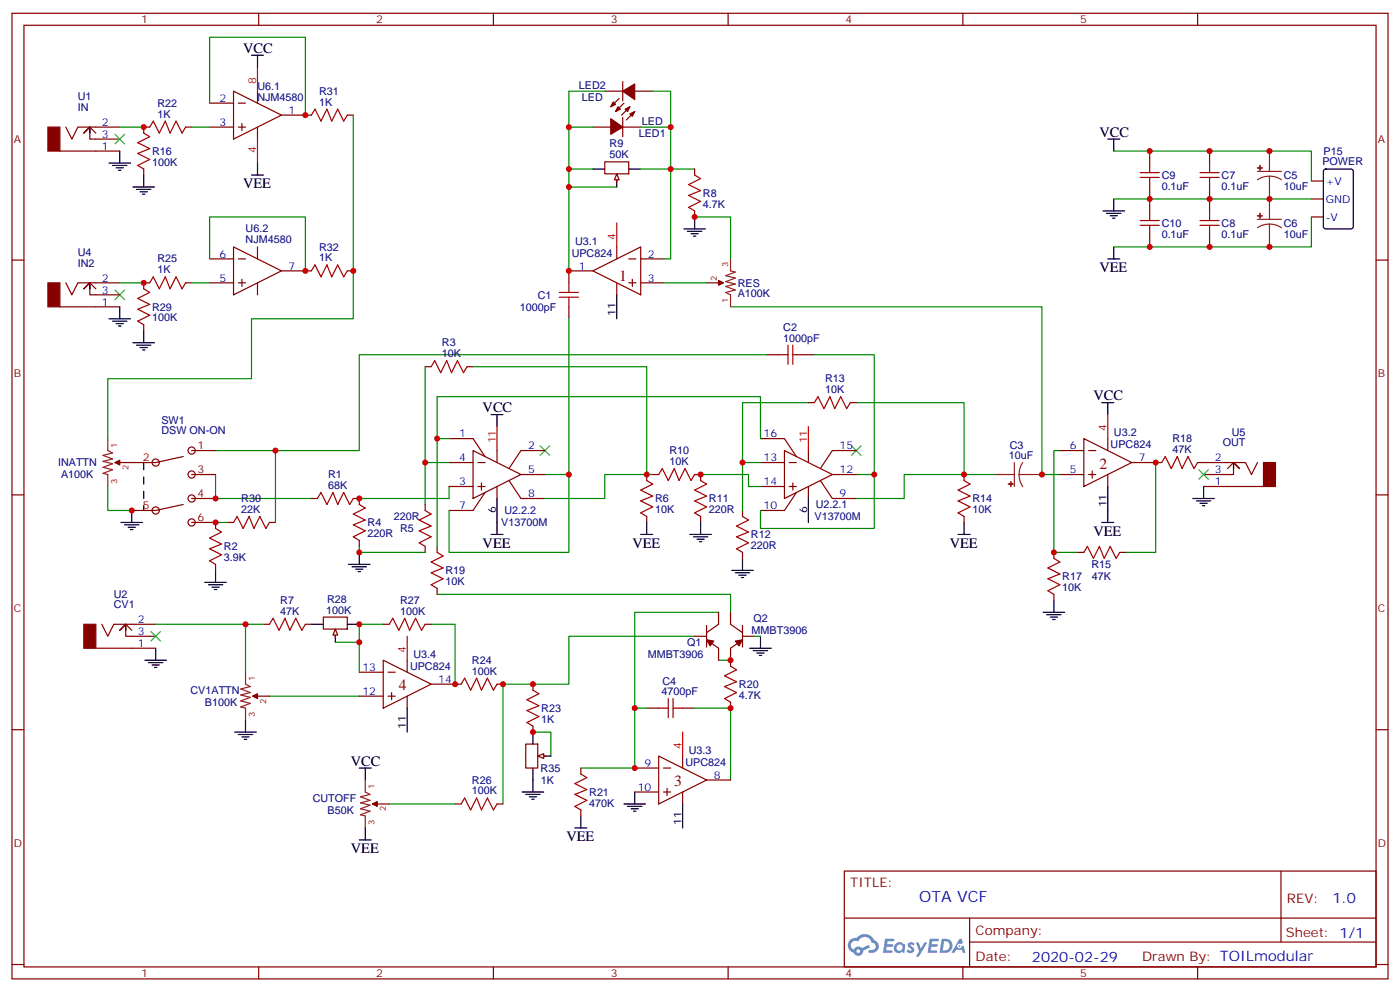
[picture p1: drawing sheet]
<svg xmlns="http://www.w3.org/2000/svg" width="412mm" height="292mm" viewBox="0 0 412 292" stroke-linecap="round" stroke-linejoin="round" font-family="sans-serif">
<g fill="none" stroke="#870000" stroke-width=".35">
<path d="M3.5 3.9h405.4v284.4h-405.4zM7.1 7.4h398.2v277.3h-398.2zM76.2 3.9v3.5M145.3 3.9v3.5M214.5 3.9v3.5M283.6 3.9v3.5M352.8 3.9v3.5M3.5 76.6h3.6M405.3 76.6h3.6M3.5 145.7h3.6M405.3 145.7h3.6M3.5 214.9h3.6"/>
<path d="M405.3 214.9h3.6M248.7 256.5h156.6v28.2h-156.6zM377.3 256.5v20.9M248.7 270.4h156.5M285.6 277.4h119.6M285.6 270.4v14.1M3.5 284h3.6M76.2 284.7v3.6M145.3 284.7v3.6M214.5 284.7v3.6M283.6 284.7v3.6M352.8 284.7v3.6"/>
<path d="M405.3 284h3.6"/>
</g>
<g fill="#5487ff">
<path d="M267.7 277.7a1.22 1.22 0 0 1 1.7 .2l-.4 .6a.47 .47 0 0 0-.3-.4 .47 .47 0 0 0-.5 .2l.1 .2a1.14 1.14 0 0 1 .8 1.8 1.14 1.14 0 0 1-1.9 0l-.2-.2 .5-.6 .7 .5a.29 .29 0 0 0 .3-.3 .29 .29 0 0 0-.2-.3 1.04 1.04 0 0 1-.6-1.7z"/>
<path d="M260.7 276.4h2.4l.3 .2-.2 .5-1.8 .1-.1 .8h1.5l.3 .4-.3 .4h-1.6l-.2 1.1h1.7l.2 .3-.2 .3-2.6 .1z"/>
<path d="M273.8 276.4h2.4l.3 .2-.1 .5-1.8 .1-.2 .8h1.6l.3 .4-.4 .4h-1.6l-.1 1.1h1.7l.2 .3-.2 .3-2.6 .1z"/>
<path d="M282.6 276.4h.7l.3 1.3-.6 .3a.69 .69 0 0 0-1 .3 .69 .69 0 0 0 .4 .9 .69 .69 0 0 0 .9-.6l.5-.2 .6 2.2h-.8l-.2-.9h-1.8l-.5 .9h-.8z"/>
<path d="M269.8 277.5h.8l.6 1.8 1.1-1.8h.9l-2.6 4.2h-.8l.9-1.5z"/>
<path d="M277.4 276.4l-.6 4.2h1.3a2.11 2.11 0 0 0 2.5-2.1 2.11 2.11 0 0 0-2.5-2.1zM278.1 277.2a1.39 1.39 0 0 1 1.7 1.4 1.39 1.39 0 0 1-1.8 1.3h-.3z"/>
<path d="M263.7 278.1a1.54 1.54 0 0 0-.1 2.1 1.54 1.54 0 0 0 2.2 .1l.6 .3 .3-2.3-.2-.3h-.4a1.49 1.49 0 0 0-2.4 .1zM264 279.1a.94 .94 0 0 1 1.8 0 .94 .94 0 0 1-1.8 0z"/>
<path d="M250.4 276.8a2.18 2.18 0 0 0 1.1 3.7 1.44 1.44 0 0 0 1.6 .9 1.44 1.44 0 0 0 1.2-1.4l2-1-.5-.8-1.9 1a1.47 1.47 0 0 0-2.4 .4 1.39 1.39 0 0 1-.7-1.9 1.39 1.39 0 0 1 2-.5 2.12 2.12 0 0 1 2.2-1.3 2.12 2.12 0 0 1 1.9 1.7 1.14 1.14 0 0 1 1.1 1.4 1.14 1.14 0 0 1-1.7 .7 .43 .43 0 0 0-.5 .4 .43 .43 0 0 0 .4 .5 1.98 1.98 0 0 0 2.5-1.2 1.98 1.98 0 0 0-1.2-2.6 3.1 3.1 0 0 0-5.3-.6l-.9 .1zM252.3 280.1a.55 .55 0 0 1 1.1 0 .55 .55 0 0 1-1.1 0z"/>
<circle cx="282.6" cy="278.5" r=".26"/>
</g>
<g fill="none" stroke="#008700" stroke-width=".35">
<path d="M167.6 55.1h14.1M174.6 49.8h-7v30M197.6 49.8h7M167.6 93.9v45.8h-7.1M215.2 90.3h91.7v49.4h5.3M125.2 108v28.2M139.3 108h51.2v31.7M225.8 104.5h-120v28.2h-42.3M238.1 118.6h-19.4v17.6M239.9 104.5h17.6v35.2h-5.3M252.2 118.6h31.8v21.1h8.8M63.5 139.7v7.1h28.2"/>
<path d="M132.3 136.2h-7.1v12.4M312.2 132.7h-1.8v30h7.1M340.4 136.2v26.5h-8.8M132.3 143.3v3.5h-26.5M105.8 160.9v1.8h19.4M128.8 175h86.4v5.3M204.6 187.4h-37v14.1h-19.4v35.2M211.7 180.3h-24.7v28.2h3.5M211.7 194.4h3.5M79.4 205h26.4M157 215.6h5.3v7M187 208.5v17.7h-15.9"/>
<path d="M204.6 208.5h10.6v21.2"/>
</g>
<g fill="none" stroke="#000" stroke-width=".35">
<path d="M201.4 67.4h6.4M202.5 68.1h4.2M203.6 68.8h2.1M204.3 69.5h.7M204.6 63.9v3.5M144.6 122.1h3.6M146.4 122.1v3.5M144.6 157.4h3.6M146.4 153.8v3.6M282.2 157.4h3.6M284 153.8v3.6M60.3 171.5h6.4"/>
<path d="M61.4 172.2h4.2M62.4 172.9h2.2M63.1 173.6h.8M63.5 168v3.5M102.7 166.2h6.3M103.7 166.9h4.2M104.8 167.6h2.1M105.5 168.3h.7M105.8 162.7v3.5M215.5 168h6.4M216.6 168.7h4.2M217.7 169.4h2.1"/>
<path d="M218.4 170.1h.7M218.7 164.4v3.6M310.4 176.8v3.5M91.7 183.8h3.5M98.8 185.6v3.5M102.3 183.8h3.5M220.8 190.9h6.4M221.9 191.6h4.2M223 192.3h2.1M223.7 193h.7M224 187.4v3.5M307.3 180.3h6.3"/>
<path d="M308.3 181h4.3M309.4 181.7h2.1M310.1 182.4h.7M153.8 233.2h6.4M154.9 233.9h4.2M155.9 234.6h2.1M156.6 235.3h.7M157 229.7v3.5M183.8 236.7h6.3M184.9 237.5h4.2M185.9 238.2h2.1M186.6 238.9h.7"/>
<path d="M187 233.2v3.5M169.3 243.8h3.6M171.1 240.3v3.5"/>
</g>
<path d="M164.7 86.1h5.7M164.7 87.5h5.7M167.6 83.3v2.8M167.6 87.5v2.8M229.3 104.5h2.8M232.1 101.6v5.7M233.5 101.6v5.7M233.5 104.5h2.9M194 208.5h2.8M196.8 205.7v5.6M198.3 205.7v5.6M198.3 208.5h2.8" fill="none" stroke="#a10000" stroke-width=".35"/>
<path d="M167.6 79.8v3.5M167.6 90.3v3.6M225.8 104.5h3.5M236.4 104.5h3.5M95.2 181.7h7.1v3.5h-7.1zM98.8 185.9v1.8M190.5 208.5h3.5M201.1 208.5h3.5" fill="none" stroke="#870000" stroke-width=".35"/>
<path d="M159.1 131.3l2.8 2.8M161.9 131.3l-2.8 2.8M250.8 131.3l2.8 2.8M253.6 131.3l-2.8 2.8" fill="none" stroke="#3c3" stroke-width=".35"/>
<path d="M292.8 139.7h6M298.8 136.2v7.1M300.2 139.7l.3 1.9 .8 1.7M300.2 139.7h6.7M301.3 136.2l-.9 1.7-.2 1.8" fill="none" stroke="#8c2424" stroke-width=".35"/>
<g fill="#8c2424" stroke="#8c2424" stroke-width=".35">
<path d="M297.7 141.9l.1 1.4z"/>
<path d="M297 142.5l1.4 .1z"/>
</g>
<path d="M98.8 185.2l.7 1.8h-1.4z" fill="#f0f0f0" stroke="#870000" stroke-width=".35"/>
<g fill="none" stroke="#008700" stroke-width=".35">
<path d="M167.6 37.4h7M178.2 26.8h-10.6v23M188.7 37.4h8.9M192.3 26.8h5.3v23M328.1 44.5h58.2v8.8M328.1 58.6h58.2M386.3 63.9v8.8h-58.2M128.8 129.2v-12.4h95.2v12.4M132.3 129.2h-3.5v31.7M167.6 139.7v23h-35.3v-12.4M192.3 139.7h-14.1v7.1h-17.7M206.4 139.7h14.1v3.6h3.5"/>
<path d="M224 136.2h-5.3v14.1M257.5 139.7v15.9h-33.5v-5.3M284 139.7h-17.7v7.1h-14.1M98.8 189.1h7M112.9 183.8h-7.1v14.1M127 183.8h7.1v17.7M222.2 187.4h1.8"/>
</g>
<g fill="none" stroke="#870000" stroke-width=".35">
<path d="M174.6 37.4h5.3M178.2 26.8h5.2M182.4 29l-2.5 2.4M183.4 37.4h5.3M183.4 24v5.7M183.4 34.6v5.7M183.8 30.4l-2.5 2.4M185.6 31.4l-2.5 2.5M187 32.8l-2.5 2.5M187 26.8h5.3M204.6 49.8v1.7M386.3 53.3h3.5"/>
<path d="M386.3 58.6h3.5M167.6 79.8h7M174.6 79.8l14.1-7.1v14.1zM181.7 72.7v3.5M185.2 76.2h2.1M188.7 76.2h7.1M204.6 62.1v1.8M386.3 63.9h3.5M181.7 83.3v3.5M185.2 83.3h2.1M186.3 82.2v2.1M188.7 83.3h7.1"/>
<path d="M125.2 108h1.8M137.6 108h1.7M238.1 118.6h1.8M250.5 118.6h1.7M132.3 136.2h7M132.3 129.2h7l3.6 5.2M139.3 132.7l14.2 7-14.2 7.1zM140.8 136.2h2.1M146.4 132.7v3.5M153.5 139.7h7M160.5 132.7h-7l-3.6 5.3M190.5 139.7v1.8"/>
<path d="M192.3 139.7h1.7M204.6 139.7h1.8v1.8M224 136.2h7.1M224 129.2h7.1l3.5 5.2M231.1 132.7l14.1 7-14.1 7.1zM232.5 136.2h2.1M238.1 132.7v3.5M245.2 139.7h7M252.2 132.7h-7l-3.5 5.3M284 139.7v1.8M312.2 139.7h7.1M312.2 132.7h7.1"/>
<path d="M319.3 129.2l14.1 7-14.1 7.1zM320.7 139.7h2.1M320.7 132.7h2.1M321.7 138.7v2.1M326.3 129.2v3.5M326.3 139.7v3.6M333.4 136.2h8.8M352.8 136.2h1.7M63.5 153.8v1.8M67 153.8h1.8M79.4 153.8h1.7M91.7 146.8h1.8"/>
<path d="M104.1 146.8h1.7v1.8M105.8 159.1v1.8M125.2 148.6v1.7M132.3 143.3h7M140.8 143.3h2.1M141.8 142.2v2.1M142.9 145l-3.6 5.3h-7M146.4 143.3v3.5M149.9 141.5l3.6 5.3h7M190.5 152.1v1.7M206.4 152.1v1.7M218.7 150.3v1.8"/>
<path d="M224 143.3h7.1M232.5 143.3h2.1M233.5 142.2v2.1M234.6 145l-3.5 5.3h-7.1M238.1 143.3v3.5M241.7 141.5l3.5 5.3h7M284 152.1v1.7M63.5 166.2v1.8M125.2 160.9v1.8M128.8 160.9v1.8M128.8 173.2v1.8M218.7 162.7v1.7"/>
<path d="M310.4 162.7v1.7M310.4 175v1.8M317.5 162.7h1.8M329.8 162.7h1.8M77.6 183.8h1.8M90 183.8h1.7M105.8 197.9h7.1M112.9 194.4l14.1 7.1-14.1 7zM112.9 183.8h1.8M114.3 197.9h2.1M119.9 194.4v3.5M125.2 183.8h1.8"/>
<path d="M204.6 187.4h3.5M208.1 184.2v6.3M208.1 188.4l3.6 2.5v3.5M211.7 180.3v3.5l-3.6 2.5M215.2 180.3v3.5l3.5 2.5M218.7 188.4l-3.5 2.5v5.3M218.7 184.2v6.3M218.7 187.4h3.5M105.8 205h7.1M114.3 205h2.1M115.4 203.9v2.2M119.9 205v3.5"/>
<path d="M127 201.5h8.8M146.4 201.5h1.8M154.9 219.1h3.5v7.1h-3.5zM157 201.5v1.7M157 213.8v1.8M215.2 206.8v1.7M134.1 236.7h1.7M146.4 236.7h1.8M159.1 222.6h1.8M171.1 226.2v1.7M171.1 238.5v1.8M187 226.2h7"/>
<path d="M187 233.2h7M194 222.6l14.1 7.1-14.1 7zM195.4 226.2h2.2M195.4 233.2h2.2M196.5 232.2v2.1M201.1 222.6v3.6M201.1 233.2v3.5M208.1 229.7h7.1"/>
</g>
<g fill="none" stroke="#000" stroke-width=".35">
<path d="M326.3 41h3.5M328.1 41v3.5M328.1 58.6v3.5M390.1 50l.4-.2h7.4l.7 .4v16.5l-.4 .7h-7.7l-.6-.4-.1-16.5zM324.9 62.1h6.4M326 62.8h4.2M326.3 76.2h3.5M327 63.5h2.1M327.7 64.2h.7M328.1 72.7v3.5M181.7 86.8v7.1M324.6 118.6h3.5"/>
<path d="M326.3 118.6v3.5M146.4 146.8v7M188.7 157.4h3.6M190.5 153.8v3.6M238.1 146.8v7M324.6 153.8h3.5M326.3 143.3v10.5M119.9 208.5v7.1M157 215.6v3.5M157 226.2v3.5M158.7 222.6h3.6M201.1 236.7v7.1"/>
</g>
<path d="M370.4 50.5h7.1M373.9 51.9l1.9 .2 1.7 .9M373.9 51.9l-1.8 .2-1.7 .9M373.9 44.5v6M373.9 51.9v12.7M370.4 64.6h7.1M373.9 66l1.9 .2 1.7 .9M373.9 66l-1.8 .2-1.7 .9M373.9 66v6.7" fill="none" stroke="#8c2424" stroke-width=".35"/>
<g fill="#8c2424" stroke="#8c2424" stroke-width=".35">
<path d="M370.4 49.4l1.4 .1z"/>
<path d="M371.1 48.7l.1 1.4z"/>
<path d="M370.4 63.5l1.4 .1z"/>
<path d="M371.1 62.8l.1 1.4z"/>
</g>
<g fill="#870000" stroke="#870000" stroke-width=".35">
<path d="M185.6 33.5l1.4-.7-.7 1.5z"/>
<path d="M184.1 32.1l1.5-.7-.7 1.4z"/>
<path d="M179.9 35l3.5 2.4-3.5 2.1z"/>
<path d="M180.6 30l.7 .7-1.4 .7z"/>
<path d="M182 31.4l.7 .7-1.4 .7z"/>
<path d="M183.4 26.8l3.6-2.1v4.6z"/>
<path d="M208.1 188.4l2.2 .4-1.1 1.4z"/>
<path d="M216.6 188.8l2.1-.4-1 1.8z"/>
</g>
<g fill="none" stroke="#a10000" stroke-width=".35">
<path d="M204.6 51.5l1.8 1.1-3.6 1.8 3.6 1.7-3.6 1.4 3.6 1.8-3.6 1.8 1.8 1M127 108l1.1-1.8 1.7 3.5 1.8-3.5 1.4 3.5 1.8-3.5 1.7 3.5 1.1-1.7M239.9 118.6l1-1.8 1.8 3.5 1.8-3.5 1.4 3.5 1.7-3.5 1.8 3.5 1.1-1.7M194 139.7l1.1-1.7 1.7 3.5 1.8-3.5 1.4 3.5 1.8-3.5 1.8 3.5 1-1.8M342.2 136.2l1.1-1.8 1.7 3.6 1.8-3.6 1.4 3.6 1.8-3.6 1.7 3.6 1.1-1.8M63.5 155.6l1.8 1.1-3.6 1.7 3.6 1.8-3.6 1.4 3.6 1.8-3.6 1.7 1.8 1.1M68.8 153.8l1-1.7 1.8 3.5 1.8-3.5 1.4 3.5 1.8-3.5 1.7 3.5 1.1-1.8M93.5 146.8l1-1.8 1.8 3.6 1.8-3.6 1.4 3.6 1.7-3.6 1.8 3.6 1.1-1.8M105.8 148.6l1.8 1-3.5 1.8 3.5 1.7-3.5 1.5 3.5 1.7-3.5 1.8 1.7 1M125.2 150.3l1.8 1.1-3.5 1.7 3.5 1.8-3.5 1.4 3.5 1.8-3.5 1.7 1.7 1.1M190.5 141.5l1.8 1.1-3.6 1.7 3.6 1.8-3.6 1.4 3.6 1.8-3.6 1.7 1.8 1.1M206.4 141.5l1.7 1.1-3.5 1.7 3.5 1.8-3.5 1.4 3.5 1.8-3.5 1.7 1.8 1.1"/>
<path d="M218.7 152.1l1.8 1-3.5 1.8 3.5 1.8-3.5 1.4 3.5 1.7-3.5 1.8 1.7 1.1M284 141.5l1.8 1.1-3.6 1.7 3.6 1.8-3.6 1.4 3.6 1.8-3.6 1.7 1.8 1.1M128.8 162.7l1.7 1-3.5 1.8 3.5 1.8-3.5 1.4 3.5 1.7-3.5 1.8 1.8 1M310.4 164.4l1.8 1.1-3.5 1.8 3.5 1.7-3.5 1.4 3.5 1.8-3.5 1.8 1.7 1M319.3 162.7l1-1.8 1.8 3.5 1.7-3.5 1.5 3.5 1.7-3.5 1.8 3.5 1-1.7M79.4 183.8l1-1.7 1.8 3.5 1.8-3.5 1.4 3.5 1.7-3.5 1.8 3.5 1.1-1.8M114.7 183.8l1-1.7 1.8 3.5 1.7-3.5 1.4 3.5 1.8-3.5 1.8 3.5 1-1.8M215.2 196.2l1.8 1-3.6 1.8 3.6 1.8-3.6 1.4 3.6 1.7-3.6 1.8 1.8 1.1M135.8 201.5l1.1-1.8 1.7 3.5 1.8-3.5 1.4 3.5 1.8-3.5 1.7 3.5 1.1-1.7M157 203.2l1.7 1.1-3.5 1.8 3.5 1.7-3.5 1.4 3.5 1.8-3.5 1.8 1.8 1M135.8 236.7l1.1-1.7 1.7 3.5 1.8-3.5 1.4 3.5 1.8-3.5 1.7 3.5 1.1-1.8M171.1 227.9l1.8 1.1-3.6 1.8 3.6 1.7-3.6 1.4 3.6 1.8-3.6 1.8 1.8 1"/>
</g>
<path d="M181.7 65.7v7M146.4 125.6v7.1M238.1 125.6v7.1M326.3 122.1v7.1M119.9 187.4v7M201.1 215.6v7" fill="none" stroke="#f00" stroke-width=".35"/>
<path d="M158.4 222.6l1.8-.7v1.4z" fill="#f0f0f0" stroke="#870000" stroke-width=".35"/>
<path d="M174.6 49.8h3.6M181.7 51.5v3.6M185.2 49.8h3.5" fill="none" stroke="#000" stroke-width=".35"/>
<path d="M178.2 47.7h7v3.5h-7zM181.7 51.9v1.8" fill="none" stroke="#870000" stroke-width=".35"/>
<path d="M181.7 51.2l.7 1.8h-1.4z" fill="#f0f0f0" stroke="#870000" stroke-width=".35"/>
<g fill="none" stroke="#870000" stroke-width=".35">
<path d="M19.4 37.4l1.8 3.6 1.7-3.6h12.4M28.2 39.2l-1.7-1.8-1.8 1.8 1.8-1.8v3.6h8.8M44.1 37.4h-1.8v1.8M54.7 37.4h1.7M61.7 37.4h7.1M61.7 30.4h7.1M68.8 26.8l14.1 7.1-14.1 7.1zM70.2 37.4h2.1M70.2 30.4h2.1M71.3 36.4v2.1M75.8 26.8v3.6M75.8 37.4v3.6"/>
<path d="M82.9 33.9h8.8M102.3 33.9h1.8M17.6 44.5h17.7M42.3 49.8v1.7M338.7 44.5v3.5M338.7 55.1v7M356.3 44.5v3.5M356.3 55.1v7M61.7 76.2h7.1M68.8 72.7l14.1 7.1-14.1 7zM70.2 76.2h2.1M75.8 72.7v3.5"/>
<path d="M82.9 79.8h8.8M102.3 79.8h1.8M338.7 69.2v3.5M356.3 69.2v3.5M17.6 90.3h17.7M19.4 83.3l1.8 3.5 1.7-3.5h12.4M28.2 85.1l-1.7-1.8-1.8 1.8 1.8-1.8v3.5h8.8M42.3 95.6v1.8M44.1 83.3h-1.8v1.8M54.7 83.3h1.7M61.7 83.3h7.1M70.2 83.3h2.1"/>
<path d="M71.3 82.2v2.1M75.8 83.3v3.5M208.1 83.3h3.6M54 134.4l-8.1 1.8h-10.6M56.4 139.7h7.1M56.4 132.7h7.1M57.5 139.7a1.06 1.06 0 0 0-1.5-.9 1.06 1.06 0 0 0-.3 1.7 1.06 1.06 0 0 0 1.7-.4l.1-.4M354.5 136.2h12.4l1.8 3.5 1.7-3.5M361.6 138l1.8-1.8 1.7 1.8-1.7-1.8v3.5h-8.9M54 148.6l-8.1 1.7h-7.1M56.4 146.8h7.1M56.4 153.8h7.1"/>
<path d="M354.5 143.3h17.7M28.2 190.9h17.7M30 183.8l1.7 3.6 1.8-3.6h12.4M38.8 185.6l-1.8-1.8-1.7 1.8 1.7-1.8v3.6h8.9M75.8 205h3.6M111.1 236.7h3.6"/>
<circle cx="45.9" cy="136.2" r="1.06"/>
<circle cx="56.4" cy="132.7" r="1.06"/>
<circle cx="45.9" cy="150.3" r="1.06"/>
<circle cx="56.4" cy="153.8" r="1.06"/>
<circle cx="56.4" cy="146.8" r="1.06"/>
</g>
<path d="M42.3 136.2v14.1" fill="none" stroke="#000" stroke-width=".35" stroke-dasharray="2.1 2.1"/>
<g fill="none" stroke="#008700" stroke-width=".35">
<path d="M35.3 37.4h7M56.4 37.4h5.3M61.7 30.4v-19.4h28.3v22.9M104.1 33.9v60h-30v17.6h-42.4v17.7M188.7 49.8h8.9v26.4h-1.8M61.7 76.2v-12.3h28.3v15.9M204.6 63.9h10.6v12.3M35.3 83.3h7M56.4 83.3h5.3M195.8 83.3h12.3M81.1 132.7v21.1M31.7 143.3v7h7.1"/>
<path d="M63.5 153.8h3.5M45.9 183.8h26.4M77.6 183.8h-5.3v14.1M114.7 236.7h19.4"/>
</g>
<g fill="none" stroke="#000" stroke-width=".35">
<path d="M74.1 16.3h3.5M75.8 16.3v3.5M26.5 37.4v1.8M32.1 48h6.4M33.2 48.7h4.2M34.2 49.4h2.1M34.9 50.1h.7M35.3 44.5v3.5M39.2 55.1h6.3M40.2 55.8h4.2M41.3 56.5h2.1M42 57.2h.7"/>
<path d="M42.3 51.5v3.6M74.1 51.5h3.5M75.8 48v3.5M26.5 83.3v1.8M32.1 93.9h6.4M33.2 94.6h4.2M34.2 95.3h2.1M34.9 96h.7M35.3 90.3v3.6M42.3 97.4v3.5M39.2 100.9h6.3M40.2 101.6h4.2"/>
<path d="M41.3 102.3h2.1M42 103h.7M363.4 136.2v1.8M35.6 153.8h6.4M36.7 154.6h4.2M37.7 155.3h2.2M38.5 156h.7M38.8 150.3v3.5M203.2 157.4h6.3M204.3 158.1h4.2M205.3 158.8h2.1M206 159.5h.7"/>
<path d="M206.4 153.8v3.6M351.4 146.8h6.3M352.4 147.5h4.3M353.5 148.2h2.1M354.2 148.9h.7M354.5 143.3v3.5M37 183.8v1.8M42.7 194.4h6.3M43.7 195.1h4.3M44.8 195.8h2.1M45.5 196.5h.7M45.9 190.9v3.5"/>
<path d="M69.1 215.6h6.4M70.2 216.3h4.2M71.3 217h2.1M72 217.7h.7M72.3 212.1v3.5M105.8 226.2h3.6M107.6 226.2v3.5M105.8 247.3h3.6M107.6 243.8v3.5"/>
</g>
<path d="M215.2 76.2v3.6l1.4 .3-2.8 1.1 2.8 .7-2.8 1 2.8 .7-2.8 .7 2.8 1.1-2.8 .7 1.4 .7v3.5M211.7 83.3h1.4M31.7 129.2v3.5l1.5 .7-2.9 .7 2.9 1-2.9 .8 2.9 .7-2.9 1 2.9 .7-2.9 1.1 1.4 .3v3.6M33.9 136.2h1.4M72.3 197.9v3.6l1.4 .7-2.8 .7 2.8 1-2.8 .7 2.8 .8-2.8 1 2.8 .7-2.8 1.1 1.4 .3v3.6M74.4 205h1.4M107.6 229.7v3.5l1.4 .7-2.8 .7 2.8 1.1-2.8 .7 2.8 .7-2.8 1.1 2.8 .7-2.8 1 1.4 .4v3.5M109.7 236.7h1.4" fill="none" stroke="#8c2424" stroke-width=".35"/>
<g fill="#870000" stroke="#870000" stroke-width=".35">
<path d="M33.9 136.2l1.4-.7v1.4z"/>
<path d="M14.1 37.4h3.5v7.1h-3.5z"/>
<path d="M74.4 205l1.4-.7v1.4z"/>
<path d="M24.7 183.8h3.5v7.1h-3.5z"/>
<path d="M14.1 83.3h3.5v7h-3.5z"/>
<path d="M109.7 236.7l1.4-.7v1.5z"/>
<path d="M372.2 136.2h3.5v7.1h-3.5z"/>
<path d="M211.7 82.6l1.4 .7-1.4 .7z"/>
</g>
<path d="M33.9 39.5l2.8 2.9M36.7 39.5l-2.8 2.9M33.9 85.4l2.8 2.8M36.7 85.4l-2.8 2.8M353.1 138.3l2.9 2.8M356 138.3l-2.9 2.8M44.4 185.9l2.9 2.9M47.3 185.9l-2.9 2.9" fill="none" stroke="#3c3" stroke-width=".35"/>
<g fill="none" stroke="#a10000" stroke-width=".35">
<path d="M42.3 39.2l1.8 1.1-3.5 1.7 3.5 1.8-3.5 1.4 3.5 1.8-3.5 1.7 1.7 1.1M44.1 37.4l1.1-1.7 1.7 3.5 1.8-3.5 1.4 3.5 1.8-3.5 1.7 3.5 1.1-1.8M91.7 33.9l1.1-1.8 1.7 3.6 1.8-3.6 1.4 3.6 1.8-3.6 1.7 3.6 1.1-1.8M335.8 52.2h5.7M335.8 50.8h5.7M338.7 48v2.8M338.7 52.2v2.9M353.5 52.2h5.6M353.5 50.8h5.6M356.3 48v2.8M356.3 52.2v2.9M91.7 79.8l1.1-1.8 1.7 3.5 1.8-3.5 1.4 3.5 1.8-3.5 1.7 3.5 1.1-1.7"/>
<path d="M335.8 64.9h5.7M335.8 66.4h5.7M338.7 62.1v2.8M338.7 66.4v2.8M353.5 64.9h5.6M353.5 66.4h5.6M356.3 62.1v2.8M356.3 66.4v2.8M42.3 85.1l1.8 1-3.5 1.8 3.5 1.7-3.5 1.5 3.5 1.7-3.5 1.8 1.7 1M44.1 83.3l1.1-1.8 1.7 3.6 1.8-3.6 1.4 3.6 1.8-3.6 1.7 3.6 1.1-1.8"/>
</g>
<path d="M75.8 19.8v7M75.8 41v7" fill="none" stroke="#f00" stroke-width=".35"/>
<g fill="#c00">
<circle cx="197.6" cy="37.4" r=".88"/>
<circle cx="167.6" cy="49.8" r=".88"/>
<circle cx="373.9" cy="58.6" r=".88"/>
<circle cx="373.9" cy="44.5" r=".88"/>
<circle cx="105.8" cy="189.1" r=".88"/>
<circle cx="187" cy="208.5" r=".88"/>
<circle cx="310.4" cy="162.7" r=".88"/>
<circle cx="284" cy="139.7" r=".88"/>
<circle cx="167.6" cy="55.1" r=".88"/>
<circle cx="105.8" cy="162.7" r=".88"/>
<circle cx="190.5" cy="139.7" r=".88"/>
<circle cx="373.9" cy="72.7" r=".88"/>
<circle cx="167.6" cy="37.4" r=".88"/>
<circle cx="105.8" cy="146.8" r=".88"/>
<circle cx="148.2" cy="201.5" r=".88"/>
<circle cx="157" cy="201.5" r=".88"/>
<circle cx="167.6" cy="79.8" r=".88"/>
<circle cx="340.4" cy="136.2" r=".88"/>
<circle cx="134.1" cy="201.5" r=".88"/>
<circle cx="125.2" cy="136.2" r=".88"/>
<circle cx="167.6" cy="139.7" r=".88"/>
<circle cx="128.8" cy="129.2" r=".88"/>
<circle cx="206.4" cy="139.7" r=".88"/>
<circle cx="218.7" cy="136.2" r=".88"/>
<circle cx="257.5" cy="139.7" r=".88"/>
<circle cx="105.8" cy="183.8" r=".88"/>
<circle cx="157" cy="215.6" r=".88"/>
<circle cx="63.5" cy="146.8" r=".88"/>
<circle cx="63.5" cy="153.8" r=".88"/>
<circle cx="81.1" cy="132.7" r=".88"/>
<circle cx="38.8" cy="150.3" r=".88"/>
<circle cx="72.3" cy="183.8" r=".88"/>
<circle cx="204.6" cy="63.9" r=".88"/>
<circle cx="306.9" cy="139.7" r=".88"/>
<circle cx="356.3" cy="58.6" r=".88"/>
<circle cx="356.3" cy="44.5" r=".88"/>
<circle cx="356.3" cy="72.7" r=".88"/>
<circle cx="338.7" cy="44.5" r=".88"/>
<circle cx="338.7" cy="58.6" r=".88"/>
<circle cx="338.7" cy="72.7" r=".88"/>
<circle cx="42.3" cy="37.4" r=".88"/>
<circle cx="42.3" cy="83.3" r=".88"/>
<circle cx="90" cy="33.9" r=".88"/>
<circle cx="90" cy="79.8" r=".88"/>
<circle cx="104.1" cy="79.8" r=".88"/>
<circle cx="187" cy="226.2" r=".88"/>
<circle cx="197.6" cy="49.8" r=".88"/>
<circle cx="215.2" cy="194.4" r=".88"/>
<circle cx="215.2" cy="208.5" r=".88"/>
</g>
<g font-size="4.6" fill="#800">
<text x="182.4" y="82.7">1</text>
<text x="323.8" y="138">2</text>
<text x="117.5" y="203.2">4</text>
<text x="198.6" y="231.5">3</text>
</g>
<text font-size="4.6" fill="#00f" x="270.8" y="265.5">OTA VCF</text>
<g font-size="4.2">
<text x="71.6" y="15.6">VCC</text>
<text x="323.8" y="40.3">VCC</text>
<text x="71.6" y="55.4">VEE</text>
<text x="323.8" y="80.1">VEE</text>
<text x="322.1" y="117.9">VCC</text>
<text x="142.2" y="121.4">VCC</text>
<text x="142.2" y="161.3">VEE</text>
<text x="186.3" y="161.3">VEE</text>
<text x="279.8" y="161.3">VEE</text>
<text x="322.1" y="157.7">VEE</text>
<text x="103.4" y="225.5">VCC</text>
<text x="103.4" y="251.2">VEE</text>
<text x="166.9" y="247.7">VEE</text>
</g>
<g font-size="4.2" fill="#00f">
<text x="392.5" y="265.8">1.0</text>
<text x="304" y="283.1">2020-02-29</text>
</g>
<g font-size="3.9" fill="#800">
<text x="250.5" y="261.1">TITLE:</text>
<text x="379.1" y="265.8">REV:</text>
<text x="287.4" y="275.3">Company:</text>
<text x="378.7" y="275.9">Sheet: 1/1</text>
<text x="287.4" y="283">Date:</text>
<text x="336.4" y="283.1">Drawn By: TOILmodular</text>
</g>
<g font-size="3.2" fill="#800">
<text x="41.6" y="6.9">1</text>
<text x="110.8" y="6.9">2</text>
<text x="179.9" y="6.9">3</text>
<text x="249.1" y="6.9">4</text>
<text x="318.2" y="6.9">5</text>
<text x="4.1" y="42">A</text>
<text x="405.9" y="42">A</text>
<text x="4.1" y="111.2">B</text>
<text x="405.9" y="111.2">B</text>
<text x="42.1" y="135.9">2</text>
<text x="58.2" y="132.3">1</text>
<text x="58.2" y="139.4">3</text>
<text x="42.1" y="150">5</text>
<text x="58.2" y="146.4">4</text>
<text x="58.2" y="153.5">6</text>
<text x="4.1" y="180.3">C</text>
<text x="405.9" y="180.3">C</text>
<text x="4.1" y="249.4">D</text>
<text x="405.9" y="249.4">D</text>
<text x="41.6" y="287.7">1</text>
<text x="110.8" y="287.7">2</text>
<text x="179.9" y="287.7">3</text>
<text x="249.1" y="287.7">4</text>
<text x="318.2" y="287.7">5</text>
</g>
<g font-size="3.2" fill="#000080">
<text x="22.9" y="29.5">U1</text>
<text x="75.8" y="29.8">NJM4580</text>
<text x="75.8" y="26.6">U6.1</text>
<text x="94" y="27.9">R31</text>
<text x="170.5" y="26.3">LED2</text>
<text x="171.4" y="29.8">LED</text>
<text x="22.9" y="32.7">IN</text>
<text x="46.4" y="34.6">1K</text>
<text x="46.4" y="31.4">R22</text>
<text x="94" y="31.1">1K</text>
<text x="188.1" y="40.4">LED1</text>
<text x="189.1" y="36.9">LED</text>
<text x="44.8" y="45.6">R16</text>
<text x="179.6" y="46.6">50K</text>
<text x="179.6" y="43.4">R9</text>
<text x="389.9" y="45.6">P15</text>
<text x="44.8" y="48.8">100K</text>
<text x="342.2" y="52.7">C9</text>
<text x="359.8" y="52.7">C7</text>
<text x="378.2" y="52.7">C5</text>
<text x="389.5" y="48.7">POWER</text>
<text x="207.1" y="58">R8</text>
<text x="342.2" y="55.8">0.1uF</text>
<text x="359.8" y="55.8">0.1uF</text>
<text x="378.2" y="55.8">10uF</text>
<text x="207.1" y="61.1">4.7K</text>
<text x="72.3" y="71.5">NJM4580</text>
<text x="72.3" y="68.4">U6.2</text>
<text x="342.2" y="70">0.1uF</text>
<text x="342.2" y="66.8">C10</text>
<text x="359.8" y="70">0.1uF</text>
<text x="359.8" y="66.8">C8</text>
<text x="378.2" y="70">10uF</text>
<text x="378.2" y="66.8">C6</text>
<text x="22.9" y="75.4">U4</text>
<text x="46.4" y="77.3">R25</text>
<text x="94" y="76.9">1K</text>
<text x="94" y="73.8">R32</text>
<text x="168.4" y="75.6">UPC824</text>
<text x="169.4" y="72.1">U3.1</text>
<text x="22.9" y="78.6">IN2</text>
<text x="46.4" y="80.5">1K</text>
<text x="158.4" y="88">C1</text>
<text x="217.3" y="87.6">A100K</text>
<text x="217.3" y="84.4">RES</text>
<text x="44.8" y="94.6">100K</text>
<text x="44.8" y="91.5">R29</text>
<text x="153.2" y="91.5">1000pF</text>
<text x="130.2" y="102">R3</text>
<text x="230.7" y="100.6">1000pF</text>
<text x="230.7" y="97.4">C2</text>
<text x="130.2" y="105.2">10K</text>
<text x="243.1" y="112.6">R13</text>
<text x="243.1" y="115.7">10K</text>
<text x="47.6" y="124.7">SW1</text>
<text x="47.6" y="127.8">DSW ON-ON</text>
<text x="328.1" y="128.5">U3.2</text>
<text x="345.4" y="130.2">R18</text>
<text x="360.2" y="131.4">OUT</text>
<text x="362.8" y="128.3">U5</text>
<text x="17.1" y="137.3">INATTN</text>
<text x="197.2" y="136.9">10K</text>
<text x="197.2" y="133.7">R10</text>
<text x="297.2" y="135.1">10uF</text>
<text x="297.5" y="132.1">C3</text>
<text x="327.2" y="132.1">UPC824</text>
<text x="345.4" y="133.4">47K</text>
<text x="18" y="140.9">A100K</text>
<text x="96.7" y="144">68K</text>
<text x="96.7" y="140.8">R1</text>
<text x="71.1" y="147.8">R30</text>
<text x="193" y="147.9">R6</text>
<text x="208.8" y="147.9">R11</text>
<text x="240.3" y="149.7">U2.2.1</text>
<text x="286.5" y="147.9">R14</text>
<text x="71.1" y="151">22K</text>
<text x="108.3" y="155">R4</text>
<text x="116" y="153.2">220R</text>
<text x="147.6" y="155">V13700M</text>
<text x="148.6" y="151.4">U2.2.2</text>
<text x="193" y="151.1">10K</text>
<text x="208.8" y="151.1">220R</text>
<text x="239.9" y="153.2">V13700M</text>
<text x="286.5" y="151.1">10K</text>
<text x="108.3" y="158.1">220R</text>
<text x="117.8" y="156.8">R5</text>
<text x="221.2" y="161.7">220R</text>
<text x="221.2" y="158.5">R12</text>
<text x="66" y="165.2">3.9K</text>
<text x="66" y="162">R2</text>
<text x="321.5" y="167.3">R15</text>
<text x="131.2" y="172.3">10K</text>
<text x="131.2" y="169.1">R19</text>
<text x="312.9" y="170.9">R17</text>
<text x="321.6" y="170.9">47K</text>
<text x="33.5" y="179.1">CV1</text>
<text x="33.5" y="176">U2</text>
<text x="82.6" y="177.8">R7</text>
<text x="96.4" y="177.6">R28</text>
<text x="117.8" y="177.8">R27</text>
<text x="312.9" y="174">10K</text>
<text x="82.6" y="181">47K</text>
<text x="96.1" y="180.7">100K</text>
<text x="117.8" y="181">100K</text>
<text x="222" y="183.2">Q2</text>
<text x="202.4" y="190.3">Q1</text>
<text x="221.4" y="186.7">MMBT3906</text>
<text x="120.8" y="197.3">UPC824</text>
<text x="121.8" y="193.8">U3.4</text>
<text x="139" y="195.5">R24</text>
<text x="190.8" y="193.8">MMBT3906</text>
<text x="139" y="198.6">100K</text>
<text x="195.2" y="201.6">C4</text>
<text x="217.7" y="202.6">R20</text>
<text x="56.1" y="204.4">CV1ATTN</text>
<text x="60.3" y="207.9">B100K</text>
<text x="159.5" y="209.7">R23</text>
<text x="194.9" y="204.6">4700pF</text>
<text x="217.7" y="205.8">4.7K</text>
<text x="159.5" y="212.8">1K</text>
<text x="202.9" y="222">U3.3</text>
<text x="159.3" y="227.3">R35</text>
<text x="201.9" y="225.5">UPC824</text>
<text x="139" y="233.9">100K</text>
<text x="139" y="230.8">R26</text>
<text x="159.3" y="230.8">1K</text>
<text x="92.1" y="236.1">CUTOFF</text>
<text x="96.5" y="239.6">B50K</text>
<text x="173.6" y="237.5">470K</text>
<text x="173.6" y="234.4">R21</text>
</g>
<g font-size="3.2" fill="#f00">
<text x="75.5" y="24.7" transform="rotate(-90 75.5 24.7)">8</text>
<text x="75.5" y="45.1" transform="rotate(-90 75.5 45.1)">4</text>
<text x="181.3" y="70.6" transform="rotate(-90 181.3 70.6)">4</text>
<text x="146" y="130.6" transform="rotate(-90 146 130.6)">11</text>
<text x="237.8" y="130.6" transform="rotate(-90 237.8 130.6)">11</text>
<text x="326" y="127" transform="rotate(-90 326 127)">4</text>
<text x="119.6" y="192.3" transform="rotate(-90 119.6 192.3)">4</text>
<text x="200.7" y="220.5" transform="rotate(-90 200.7 220.5)">4</text>
</g>
<g font-size="3.2" fill="#00f">
<text x="64.7" y="30">2</text>
<text x="85" y="33.5">1</text>
<text x="30" y="37.1">2</text>
<text x="30" y="40.6">3</text>
<text x="64.7" y="37.1">3</text>
<text x="30" y="44.1">1</text>
<text x="390.5" y="54.4">+V</text>
<text x="390.5" y="59.7">GND</text>
<text x="390.5" y="64.9">-V</text>
<text x="64.7" y="75.9">6</text>
<text x="190.9" y="75.9">2</text>
<text x="30" y="82.9">2</text>
<text x="64.7" y="82.9">5</text>
<text x="85" y="79.4">7</text>
<text x="170.5" y="79.4">1</text>
<text x="190.9" y="82.9">3</text>
<text x="30" y="90">1</text>
<text x="30" y="86.5">3</text>
<text x="135.2" y="128.8">1</text>
<text x="224.9" y="128.8">16</text>
<text x="135.2" y="135.9">4</text>
<text x="155.6" y="132.3">2</text>
<text x="224.9" y="135.9">13</text>
<text x="247.3" y="132.3">15</text>
<text x="315.1" y="132.3">6</text>
<text x="335.5" y="135.9">7</text>
<text x="357.8" y="135.9">2</text>
<text x="135.2" y="142.9">3</text>
<text x="155.6" y="139.4">5</text>
<text x="224.9" y="142.9">14</text>
<text x="247.3" y="139.4">12</text>
<text x="315.1" y="139.4">5</text>
<text x="357.8" y="142.9">1</text>
<text x="357.8" y="139.4">3</text>
<text x="135.2" y="150">7</text>
<text x="155.6" y="146.4">8</text>
<text x="224.9" y="150">10</text>
<text x="247.3" y="146.4">9</text>
<text x="40.6" y="183.5">2</text>
<text x="40.6" y="190.5">1</text>
<text x="40.6" y="187">3</text>
<text x="106.7" y="197.6">13</text>
<text x="129.1" y="201.1">14</text>
<text x="106.7" y="204.6">12</text>
<text x="189.9" y="225.8">9</text>
<text x="187.9" y="232.9">10</text>
<text x="210.3" y="229.3">8</text>
</g>
<g font-size="3.2">
<text x="181.3" y="93" transform="rotate(-90 181.3 93)">11</text>
<text x="326" y="149.4" transform="rotate(-90 326 149.4)">11</text>
<text x="146" y="150.9" transform="rotate(-90 146 150.9)">6</text>
<text x="237.8" y="150.9" transform="rotate(-90 237.8 150.9)">6</text>
<text x="119.6" y="214.7" transform="rotate(-90 119.6 214.7)">11</text>
<text x="200.7" y="242.9" transform="rotate(-90 200.7 242.9)">11</text>
</g>
<g font-size="2.5" fill="#800">
<text x="211.1" y="82.8" transform="rotate(-90 211.1 82.8)">2</text>
<text x="214.5" y="78.7" transform="rotate(-90 214.5 78.7)">3</text>
<text x="214.5" y="89.3" transform="rotate(-90 214.5 89.3)">1</text>
<text x="34.5" y="131.9" transform="rotate(-90 34.5 131.9)">1</text>
<text x="34.5" y="142.4" transform="rotate(-90 34.5 142.4)">3</text>
<text x="37.8" y="138.4" transform="rotate(-90 37.8 138.4)">2</text>
<text x="75" y="200.6" transform="rotate(-90 75 200.6)">1</text>
<text x="78.4" y="207.2" transform="rotate(-90 78.4 207.2)">2</text>
<text x="75" y="211.2" transform="rotate(-90 75 211.2)">3</text>
<text x="110.3" y="232.4" transform="rotate(-90 110.3 232.4)">1</text>
<text x="113.7" y="238.9" transform="rotate(-90 113.7 238.9)">2</text>
<text x="110.3" y="243" transform="rotate(-90 110.3 243)">3</text>
</g>
</svg>
